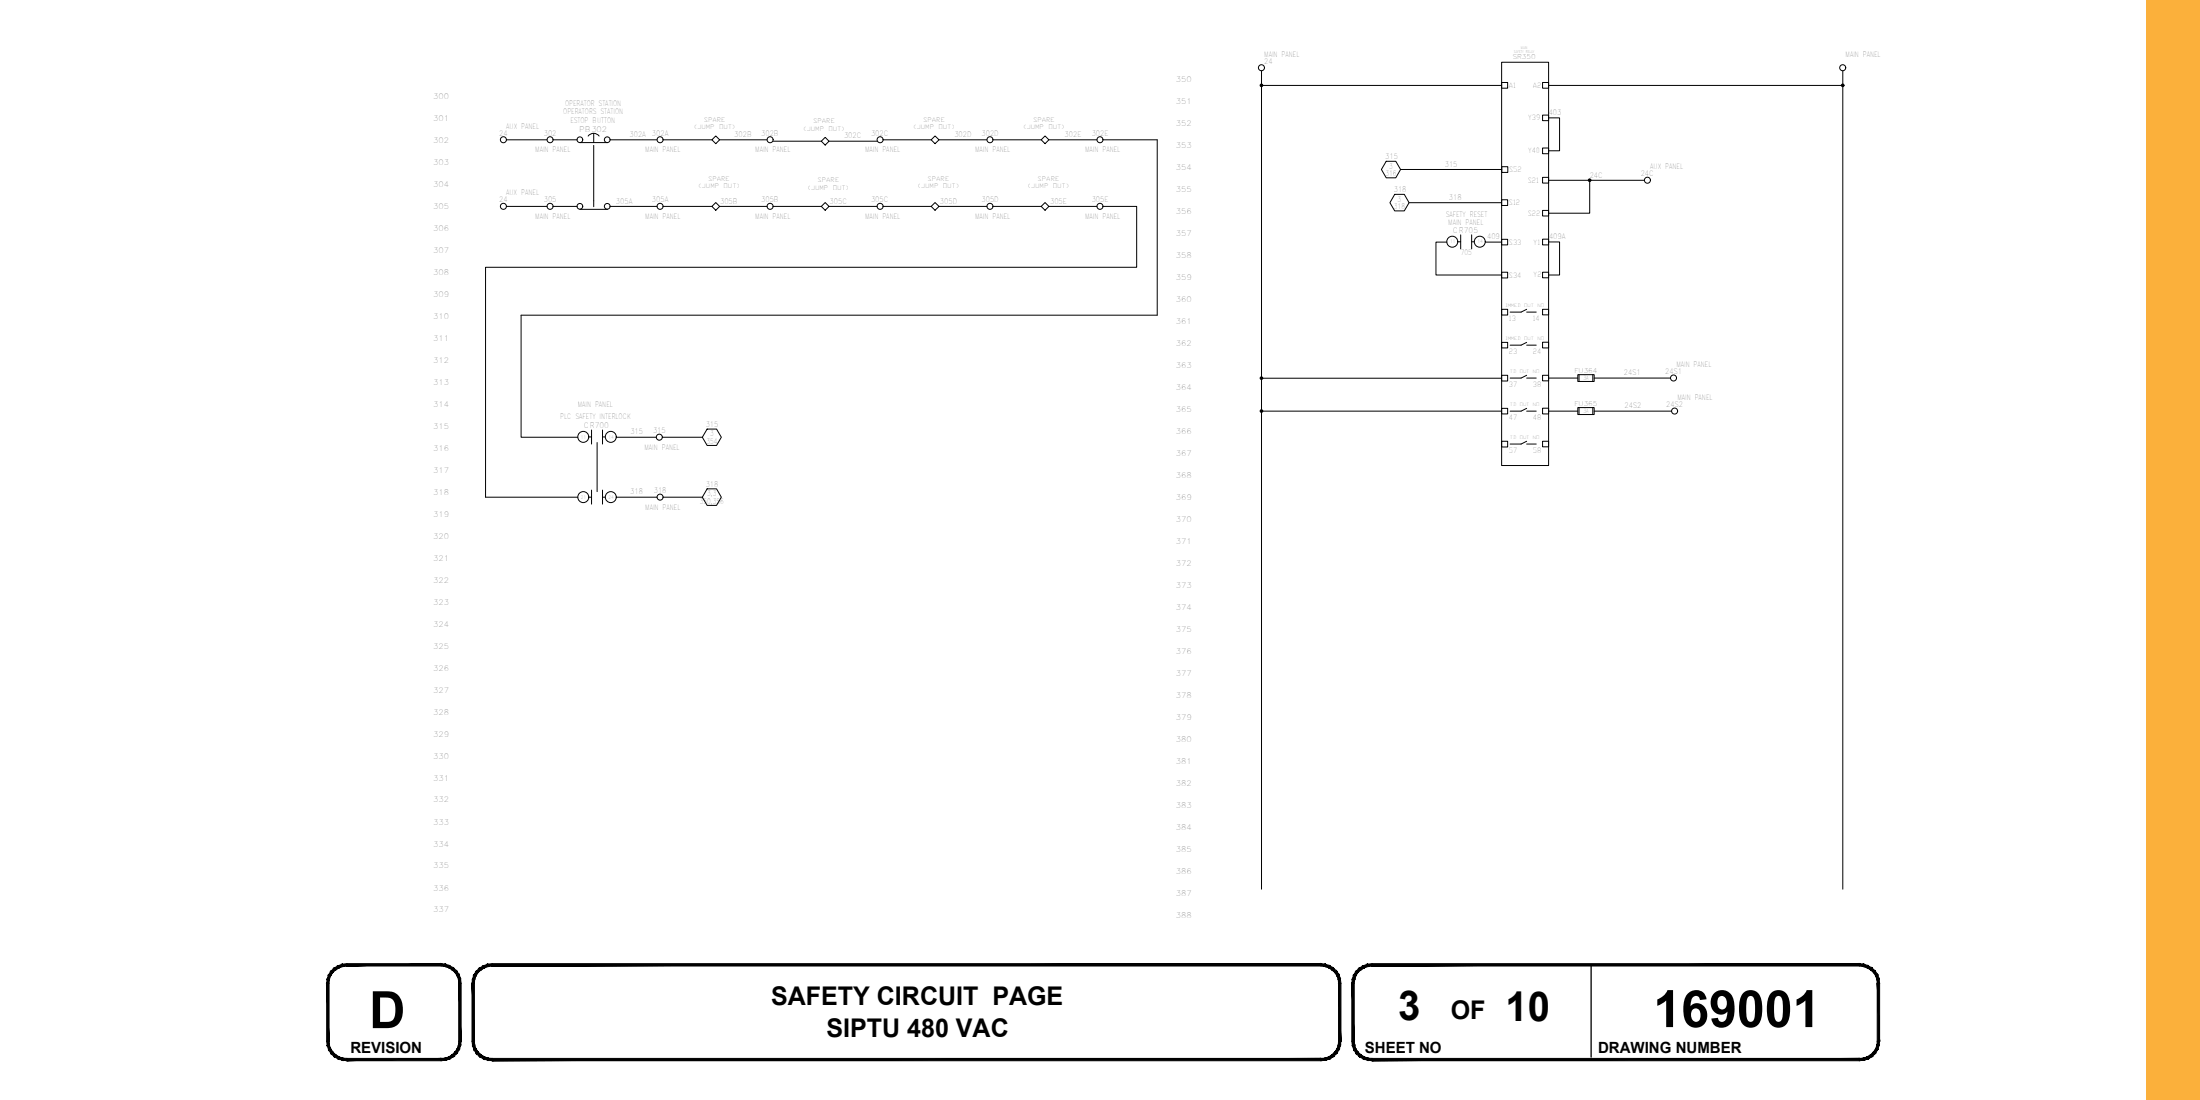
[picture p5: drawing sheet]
<svg xmlns="http://www.w3.org/2000/svg" width="432mm" height="216mm" viewBox="0 0 432 216" stroke-linecap="round" stroke-linejoin="round" font-family="sans-serif">
<!-- layer: Layer 1 -->
<path d="M421.2 0h10.6v215.9h-10.6z" fill="#fbb03b"/>
<g fill="none" stroke="#000" stroke-width=".2">
<path d="M247.6 13.9v160.6M247.6 16.8h47.1M294.7 16.2h1.2v1.1h-1.2zM294.7 12.2h9.2v79.2h-9.2zM302.8 16.2h1.1v1.1h-1.1zM303.9 16.8h57.8M361.7 13.9v160.6M99.4 27.4h8M108.6 27.4h4.7M113.8 28h5.4M115.4 26.7a1.35 1.35 0 0 1 2.2 0M116.5 26.2v1.8"/>
<path d="M116.5 28.5v12.1M119.8 27.4h9.2M130.2 27.4h9.5M139.7 27.4l.8-.7 .7 .7-.7 .8zM141.2 27.4h9.4M151.8 27.7h9.4M161.2 27.7l.8-.7 .7 .7-.7 .8zM162.7 27.7h9.4M173.3 27.4h9.5M182.8 27.4l.7-.7 .8 .7-.8 .8zM184.3 27.4h9.4M194.9 27.4h9.5"/>
<path d="M204.4 27.4l.7-.7 .8 .7-.8 .8zM205.9 27.4h9.4M216.5 27.4h10.6v34.5h-124.8v23.9h11.1M272.1 31.7h1.9l.9 1.6-.9 1.6h-1.9l-1-1.6zM273.7 38.1h1.9l1 1.7-1 1.6h-1.9l-.9-1.6zM274.9 33.3h19.9M276.6 39.8h18.1M294.7 39.2h1.2v1.1h-1.2zM294.8 32.7h1.1v1.1h-1.1zM302.8 22.6h1.1v1.1h-1.1zM302.8 29h1.1v1.2h-1.1zM302.8 34.8h1.1v1.1h-1.1z"/>
<path d="M303.9 23.1h2.2v6.5h-2.2M303.9 35.4h18.9M312 35.4v6.4h-8.1M99.4 40.5h8M108.6 40.5h4.7M113.8 41.1h5.4M119.8 40.5h9.2M130.2 40.5h9.5M139.7 40.5l.8-.7 .7 .7-.7 .8zM141.2 40.5h9.4M151.8 40.5h9.4M161.2 40.5l.8-.7 .7 .7-.7 .8z"/>
<path d="M162.7 40.5h9.4M173.3 40.5h9.5M182.8 40.5l.7-.7 .8 .7-.8 .8zM184.3 40.5h9.4M194.9 40.5h9.5M204.4 40.5l.7-.7 .8 .7-.8 .8zM205.9 40.5h9.4M216.5 40.5h6.6v12h-127.8v45.1h18.1M284 47.5h-2.2v6.5h12.9M286.1 47.5h.6M286.7 46.1v2.8M288.8 46.1v2.8"/>
<path d="M288.8 47.5h.6M291.5 47.5h3.2M294.7 47h1.2v1.1h-1.2zM294.7 53.4h1.2v1.2h-1.2zM302.8 41.3h1.1v1.1h-1.1zM302.8 46.9h1.1v1.2h-1.1zM302.8 53.4h1.1v1.1h-1.1zM303.9 47.5h2.2v6.5h-2.2M247.6 74.2h47.1M294.7 60.7h1.2v1.1h-1.2zM294.7 67.2h1.2v1.1h-1.2zM294.7 73.7h1.2v1.1h-1.2z"/>
<path d="M299.6 74.2h1.9M299.6 67.7h1.9M299.6 61.3h1.9M299.6 73.7l-1 .5h-2.2M299.6 67.2l-1 .5h-2.2M299.6 60.7l-1 .6h-2.2M302.8 60.7h1.1v1.1h-1.1zM302.8 67.2h1.1v1.1h-1.1zM302.8 73.7h1.1v1.1h-1.1zM303.9 74.2h5.8M309.7 73.5h3.2v1.4h-3.2zM309.7 80h3.2v1.4h-3.2z"/>
<path d="M309.9 73.5v1.4M309.9 80v1.4M312.6 73.5v1.4M312.6 80v1.4M312.9 74.2h15M115.6 97.6h.5M115.6 85.8h.5M116.1 84.4v2.8M116.1 96.2v2.8M117.2 86.9v9.6M118.3 84.4v2.8M118.3 96.2v2.8"/>
<path d="M118.3 97.6h.5M118.3 85.8h.5M121 97.6h8M121 85.8h7.8M130 85.8h7.9M130.2 97.6h7.7M138.8 84.2h1.8l1 1.6-1 1.6h-1.8l-1-1.6zM138.8 95.9h1.8l1 1.7-1 1.6h-1.8l-1-1.6zM247.6 80.7h47.1M294.7 80.1h1.2v1.1h-1.2zM294.7 86.6h1.2v1.1h-1.2zM299.6 80.7h1.9"/>
<path d="M299.6 87.2h1.9M299.6 80.1l-1 .6h-2.2M299.6 86.6l-1 .6h-2.2M302.8 80.1h1.1v1.1h-1.1zM302.8 86.6h1.1v1.1h-1.1zM303.9 80.7h5.8M312.9 80.7h15.2M64.1 193h.5v11.4zM64.1 193l.5 11.4h-.5zM64.2 192.1l.7-.6-.3 .7zM64.2 192.1l.4 .1-.5 .8zM64.5 191.3l.8-.4-.4 .6z"/>
<path d="M64.5 191.3l.4 .2-.7 .6zM64.6 192.2v.8h-.5zM65 190.6l.6-.6 .3 .4zM65 190.6l.9-.2-.6 .5zM65 190.6l.3 .3-.8 .4zM65.6 190l.8-.4 .2 .4zM65.6 190h1l-.7 .4zM66.4 189.6l.8-.4 .1 .5zM66.4 189.6l.9 .1-.7 .3zM67.2 189.2l.9-.1v.5zM67.2 189.2l.9 .4-.8 .1zM68.1 189.6l18.5-.5v.5z"/>
<path d="M68.1 189.1h18.5l-18.5 .5zM86.6 189.1l.9 .1-.1 .5zM86.6 189.1l.8 .6-.8-.1zM87.5 189.2l.8 .4-.2 .4zM87.5 189.2l.6 .8-.7-.3zM88.3 189.6l.7 .4-.3 .4zM88.3 189.6l.4 .8-.6-.4zM89 190l.7 .6-.4 .3zM89 190l.3 .9-.6-.5zM89.3 190.9l.4-.3v.9zM89.7 190.6l.4 .7-.4 .2zM89.7 191.5l.4-.2-.1 .9z"/>
<path d="M90 192.2l.4-.1-.4 .9zM90 193h.5v11.4zM90 193l.5 11.4h-.5zM90.1 191.3l.3 .8-.4 .1zM90.4 192.1l.1 .9h-.5zM92.6 193h.5v11.4zM92.6 193l.5 11.4h-.5zM92.7 192.1l.7-.6-.2 .7zM92.7 192.1l.5 .1-.6 .8zM93 191.3l.8-.4-.4 .6zM93 191.3l.4 .2-.7 .6zM93.2 192.2l-.1 .8h-.5z"/>
<path d="M93.5 190.6l.6-.6 .3 .4zM93.5 190.6l.9-.2-.6 .5zM93.5 190.6l.3 .3-.8 .4zM94.1 190l.8-.4 .2 .4zM94.1 190h1l-.7 .4zM94.9 189.6l.8-.4 .1 .5zM94.9 189.6l.9 .1-.7 .3zM95.7 189.2l.9-.1v.5zM95.7 189.2l.9 .4-.8 .1zM96.6 189.6l162.7-.5v.5zM96.6 189.1h162.7l-162.7 .5zM259.3 189.1l.9 .1-.1 .5z"/>
<path d="M259.3 189.1l.8 .6-.8-.1zM260.2 189.2l.8 .4-.2 .4zM260.2 189.2l.6 .8-.7-.3zM261 189.6l.7 .4-.3 .4zM261 189.6l.4 .8-.6-.4zM261.7 190l.7 .6-.4 .3zM261.7 190l.3 .9-.6-.5zM262 190.9l.4-.3v.9zM262.4 190.6l.4 .7-.4 .2zM262.4 191.5l.4-.2-.1 .9zM262.7 192.2l.4-.1-.4 .9zM262.7 193h.5v11.4z"/>
<path d="M262.7 193l.5 11.4h-.5zM262.8 191.3l.3 .8-.4 .1zM263.1 192.1l.1 .9h-.5zM265.3 193h.5v11.4zM265.3 193l.5 11.4h-.5zM265.4 192.1l.7-.6-.2 .7zM265.4 192.1l.5 .1-.6 .8zM265.7 191.3l.8-.4-.4 .6zM265.7 191.3l.4 .2-.7 .6zM265.9 192.2l-.1 .8h-.5zM266.2 190.6l.6-.6 .3 .4zM266.2 190.6l.9-.2-.6 .5z"/>
<path d="M266.2 190.6l.3 .3-.8 .4zM266.8 190l.8-.4 .2 .4zM266.8 190h1l-.7 .4zM267.6 189.6l.8-.4 .1 .5zM267.6 189.6l.9 .1-.7 .3zM268.4 189.2l.9-.1v.5zM268.4 189.2l.9 .4-.8 .1zM269.3 189.6l95.7-.5v.5zM269.3 189.1h95.7l-95.7 .5zM365 189.1l.8 .1-.1 .5zM365 189.1l.7 .6-.7-.1zM365.8 189.2l.9 .4-.2 .4z"/>
<path d="M365.8 189.2l.7 .8-.8-.3zM366.7 189.6l.8 .4-.4 .4zM366.7 189.6l.4 .8-.6-.4zM367.5 190l.6 .6-.4 .3zM367.5 190l.2 .9-.6-.5zM367.7 190.9l.4-.3v.9zM368.1 190.6l.5 .7-.5 .2zM368.1 191.5l.5-.2-.2 .9zM368.4 192.2l.4-.1-.4 .9zM368.4 193h.5v11.4zM368.4 193l.5 11.4h-.5zM368.6 191.3l.2 .8-.4 .1z"/>
<path d="M368.8 192.1l.1 .9h-.5zM64.1 204.4h.5l-.4 .8zM64.2 205.2l.4-.1-.1 .9zM64.5 206l.4-.1 .1 .9zM64.6 204.4v.7l-.4 .1zM64.6 205.1l.3 .8-.4 .1zM64.9 205.9l.4 .6-.3 .3zM65 206.8l.3-.3 .3 .9zM65.3 206.5l.6 .5-.3 .4zM65.9 207l.5 .8-.8-.4zM65.9 207l.7 .4-.2 .4zM66.6 207.4l.6 .7-.8-.3z"/>
<path d="M66.6 207.4l.7 .3-.1 .4zM67.3 207.7l.8 .5-.9-.1zM67.3 207.7h.8v.5zM68.1 208.2l18.5-.5v.5zM68.1 207.7h18.5l-18.5 .5zM86.6 207.7l.9 .4-.9 .1zM86.6 207.7h.8l.1 .4zM87.4 207.7l.9 .1-.8 .3zM87.4 207.7l.7-.3 .2 .4zM88.1 207.4h.9l-.7 .4zM88.1 207.4l.6-.4 .3 .4zM88.7 207l1-.2-.7 .6z"/>
<path d="M88.7 207l.6-.5 .4 .3zM89.3 206.5l.8-.5-.4 .8zM89.7 205.9l.4 .1-.8 .5zM89.7 205.9l.7-.7-.3 .8zM90 205.1l.4 .1-.7 .7zM90 204.4h.5l-.5 .7zM90.5 204.4l-.1 .8-.4-.1zM92.6 204.4h.5l-.4 .8zM92.7 205.2l.5-.1-.2 .9zM93 206l.4-.1 .1 .9zM93.1 204.4l.1 .7-.5 .1zM93.2 205.1l.2 .8-.4 .1z"/>
<path d="M93.4 205.9l.4 .6-.3 .3zM93.5 206.8l.3-.3 .3 .9zM93.8 206.5l.6 .5-.3 .4zM94.4 207l.5 .8-.8-.4zM94.4 207l.7 .4-.2 .4zM95.1 207.4l.6 .7-.8-.3zM95.1 207.4l.7 .3-.1 .4zM95.8 207.7l.8 .5-.9-.1zM95.8 207.7h.8v.5zM96.6 208.2l162.7-.5v.5zM96.6 207.7h162.7l-162.7 .5zM259.3 207.7l.9 .4-.9 .1z"/>
<path d="M259.3 207.7h.8l.1 .4zM260.1 207.7l.9 .1-.8 .3zM260.1 207.7l.7-.3 .2 .4zM260.8 207.4h.9l-.7 .4zM260.8 207.4l.6-.4 .3 .4zM261.4 207l1-.2-.7 .6zM261.4 207l.6-.5 .4 .3zM262 206.5l.8-.5-.4 .8zM262.4 205.9l.4 .1-.8 .5zM262.4 205.9l.7-.7-.3 .8zM262.7 205.1l.4 .1-.7 .7zM262.7 204.4h.5l-.5 .7z"/>
<path d="M263.2 204.4l-.1 .8-.4-.1zM265.3 204.4h.5l-.4 .8zM265.4 205.2l.5-.1-.2 .9zM265.7 206l.4-.1 .1 .9zM265.8 204.4l.1 .7-.5 .1zM265.9 205.1l.2 .8-.4 .1zM266.1 205.9l.4 .6-.3 .3zM266.2 206.8l.3-.3 .3 .9zM266.5 206.5l.6 .5-.3 .4zM267.1 207l.5 .8-.8-.4zM267.1 207l.7 .4-.2 .4zM267.8 207.4l.6 .7-.8-.3z"/>
<path d="M267.8 207.4l.7 .3-.1 .4zM268.5 207.7l.8 .5-.9-.1zM268.5 207.7h.8v.5zM269.3 208.2l95.7-.5v.5zM269.3 207.7h95.7l-95.7 .5zM365 207.7l.8 .4-.8 .1zM365 207.7h.7l.1 .4zM365.7 207.7l1 .1-.9 .3zM365.7 207.7l.8-.3 .2 .4zM366.5 207.4h1l-.8 .4zM366.5 207.4l.6-.4 .4 .4zM367.1 207l1-.2-.6 .6z"/>
<path d="M367.1 207l.6-.5 .4 .3zM367.7 206.5l.9-.5-.5 .8zM368.1 205.9l.5 .1-.9 .5zM368.1 205.9l.7-.7-.2 .8zM368.4 205.1l.4 .1-.7 .7zM368.4 204.4h.5l-.5 .7zM368.9 204.4l-.1 .8-.4-.1z"/>
<circle cx="247.6" cy="16.8" r=".26"/>
<circle cx="247.6" cy="16.8" r=".17"/>
<circle cx="247.6" cy="16.8" r=".08"/>
<circle cx="247.6" cy="13.3" r=".59"/>
<circle cx="361.7" cy="16.8" r=".26"/>
<circle cx="361.7" cy="16.8" r=".17"/>
<circle cx="361.7" cy="16.8" r=".08"/>
<circle cx="361.7" cy="13.3" r=".59"/>
<circle cx="98.8" cy="27.4" r=".59"/>
<circle cx="108" cy="27.4" r=".59"/>
<circle cx="113.8" cy="27.4" r=".56"/>
<circle cx="119.2" cy="27.4" r=".56"/>
<circle cx="129.6" cy="27.4" r=".59"/>
<circle cx="151.1" cy="27.4" r=".59"/>
<circle cx="172.7" cy="27.4" r=".59"/>
<circle cx="194.3" cy="27.4" r=".59"/>
<circle cx="215.9" cy="27.4" r=".59"/>
<circle cx="312" cy="35.4" r=".26"/>
<circle cx="312" cy="35.4" r=".08"/>
<circle cx="312" cy="35.4" r=".17"/>
<circle cx="323.3" cy="35.4" r=".59"/>
<circle cx="98.8" cy="40.5" r=".59"/>
<circle cx="108" cy="40.5" r=".59"/>
<circle cx="113.8" cy="40.5" r=".56"/>
<circle cx="119.2" cy="40.5" r=".56"/>
<circle cx="129.6" cy="40.5" r=".59"/>
<circle cx="151.1" cy="40.5" r=".59"/>
<circle cx="172.7" cy="40.5" r=".59"/>
<circle cx="194.3" cy="40.5" r=".59"/>
<circle cx="215.9" cy="40.5" r=".59"/>
<circle cx="285" cy="47.4" r="1.08"/>
<circle cx="290.4" cy="47.4" r="1.08"/>
<circle cx="247.6" cy="74.2" r=".26"/>
<circle cx="247.6" cy="74.2" r=".17"/>
<circle cx="247.6" cy="74.2" r=".08"/>
<circle cx="328.5" cy="74.2" r=".59"/>
<circle cx="114.5" cy="97.6" r="1.08"/>
<circle cx="114.5" cy="85.7" r="1.08"/>
<circle cx="119.9" cy="97.6" r="1.08"/>
<circle cx="119.9" cy="85.7" r="1.08"/>
<circle cx="129.4" cy="85.8" r=".59"/>
<circle cx="129.6" cy="97.6" r=".59"/>
<circle cx="247.6" cy="80.7" r=".26"/>
<circle cx="247.6" cy="80.7" r=".17"/>
<circle cx="247.6" cy="80.7" r=".08"/>
<circle cx="328.7" cy="80.7" r=".59"/>
</g>
<g fill="#000">
<path d="M64.1 193l.5 11.4v-11.4zM64.1 193l.5 11.4h-.5z"/>
<path d="M67.2 189.2l.9-.1v.5zM67.2 189.2l.1 .5 .8-.1zM66.4 189.6l.8-.4 .1 .5zM66.4 189.6l.2 .4 .7-.3zM65.6 190l.8-.4 .2 .4zM65.6 190l.3 .4 .7-.4zM65 190.6l.6-.6 .3 .4zM65 190.6l.3 .3 .6-.5zM65 190.6l.3 .3-.8 .4zM64.5 191.3l.4 .2 .4-.6zM64.5 191.3l.4 .2-.7 .6zM64.2 192.1l.4 .1 .3-.7zM64.2 192.1l.4 .1-.5 .8zM64.6 192.2l-.5 .8h.5z"/>
<path d="M68.1 189.6h18.5v-.5zM68.1 189.1h18.5l-18.5 .5z"/>
<path d="M90.4 192.1l.1 .9h-.5zM90 192.2v.8l.4-.9zM90.1 191.3l.3 .8-.4 .1zM89.7 191.5l.3 .7 .1-.9zM89.7 190.6l.4 .7-.4 .2zM89.3 190.9l.4 .6v-.9zM89 190l.7 .6-.4 .3zM89 190l-.3 .4 .6 .5zM88.3 189.6l.7 .4-.3 .4zM88.3 189.6l-.2 .4 .6 .4zM87.5 189.2l.8 .4-.2 .4zM87.5 189.2l-.1 .5 .7 .3zM86.6 189.1l.9 .1-.1 .5zM86.6 189.1v.5l.8 .1z"/>
<path d="M90 193l.5 11.4v-11.4zM90 193l.5 11.4h-.5z"/>
<path d="M92.6 193l.5 11.4v-11.4zM92.6 193l.5 11.4h-.5z"/>
<path d="M95.7 189.2l.9-.1v.5zM95.7 189.2l.1 .5 .8-.1zM94.9 189.6l.8-.4 .1 .5zM94.9 189.6l.2 .4 .7-.3zM94.1 190l.8-.4 .2 .4zM94.1 190l.3 .4 .7-.4zM93.5 190.6l.6-.6 .3 .4zM93.5 190.6l.3 .3 .6-.5zM93.5 190.6l.3 .3-.8 .4zM93 191.3l.4 .2 .4-.6zM93 191.3l.4 .2-.7 .6zM92.7 192.1l.5 .1 .2-.7zM92.7 192.1l.5 .1-.6 .8zM93.2 192.2l-.6 .8h.5z"/>
<path d="M96.6 189.6h162.7v-.5zM96.6 189.1h162.7l-162.7 .5z"/>
<path d="M263.1 192.1l.1 .9h-.5zM262.7 192.2v.8l.4-.9zM262.8 191.3l.3 .8-.4 .1zM262.4 191.5l.3 .7 .1-.9zM262.4 190.6l.4 .7-.4 .2zM262 190.9l.4 .6v-.9zM261.7 190l.7 .6-.4 .3zM261.7 190l-.3 .4 .6 .5zM261 189.6l.7 .4-.3 .4zM261 189.6l-.2 .4 .6 .4zM260.2 189.2l.8 .4-.2 .4zM260.2 189.2l-.1 .5 .7 .3zM259.3 189.1l.9 .1-.1 .5zM259.3 189.1v.5l.8 .1z"/>
<path d="M262.7 193l.5 11.4v-11.4zM262.7 193l.5 11.4h-.5z"/>
<path d="M265.3 193l.5 11.4v-11.4zM265.3 193l.5 11.4h-.5z"/>
<path d="M268.4 189.2l.9-.1v.5zM268.4 189.2l.1 .5 .8-.1zM267.6 189.6l.8-.4 .1 .5zM267.6 189.6l.2 .4 .7-.3zM266.8 190l.8-.4 .2 .4zM266.8 190l.3 .4 .7-.4zM266.2 190.6l.6-.6 .3 .4zM266.2 190.6l.3 .3 .6-.5zM266.2 190.6l.3 .3-.8 .4zM265.7 191.3l.4 .2 .4-.6zM265.7 191.3l.4 .2-.7 .6zM265.4 192.1l.5 .1 .2-.7zM265.4 192.1l.5 .1-.6 .8zM265.9 192.2l-.6 .8h.5z"/>
<path d="M269.3 189.6h95.7v-.5zM269.3 189.1h95.7l-95.7 .5z"/>
<path d="M368.8 192.1l.1 .9h-.5zM368.4 192.2v.8l.4-.9zM368.6 191.3l.2 .8-.4 .1zM368.1 191.5l.3 .7 .2-.9zM368.1 190.6l.5 .7-.5 .2zM367.7 190.9l.4 .6v-.9zM367.5 190l.6 .6-.4 .3zM367.5 190l-.4 .4 .6 .5zM366.7 189.6l.8 .4-.4 .4zM366.7 189.6l-.2 .4 .6 .4zM365.8 189.2l.9 .4-.2 .4zM365.8 189.2l-.1 .5 .8 .3zM365 189.1l.8 .1-.1 .5zM365 189.1v.5l.7 .1z"/>
<path d="M368.4 193l.5 11.4v-11.4zM368.4 193l.5 11.4h-.5z"/>
<path d="M64.1 204.4h.5l-.4 .8zM64.6 204.4l-.4 .8 .4-.1zM64.2 205.2l.4-.1-.1 .9zM64.6 205.1l-.1 .9 .4-.1zM64.5 206l.4-.1 .1 .9zM64.9 205.9l.1 .9 .3-.3zM65 206.8l.3-.3 .3 .9zM65.3 206.5l.3 .9 .3-.4zM65.9 207l.5 .8-.8-.4zM65.9 207l.5 .8 .2-.4zM66.6 207.4l.6 .7-.8-.3zM66.6 207.4l.6 .7 .1-.4zM67.3 207.7l.8 .5-.9-.1zM67.3 207.7l.8 .5v-.5z"/>
<path d="M86.6 207.7l.9 .4-.9 .1zM86.6 207.7l.9 .4-.1-.4zM87.4 207.7l.9 .1-.8 .3zM87.4 207.7l.9 .1-.2-.4zM88.1 207.4h.9l-.7 .4zM88.1 207.4h.9l-.3-.4zM88.7 207l1-.2-.7 .6zM88.7 207l1-.2-.4-.3zM89.3 206.5l.8-.5-.4 .8zM89.7 205.9l-.4 .6 .8-.5zM89.7 205.9l.7-.7-.3 .8zM90 205.1l-.3 .8 .7-.7zM90.5 204.4l-.1 .8-.4-.1zM90 204.4v.7l.5-.7z"/>
<path d="M68.1 208.2h18.5v-.5zM68.1 207.7h18.5l-18.5 .5z"/>
<path d="M92.6 204.4h.5l-.4 .8zM93.1 204.4l-.4 .8 .5-.1zM92.7 205.2l.5-.1-.2 .9zM93.2 205.1l-.2 .9 .4-.1zM93 206l.4-.1 .1 .9zM93.4 205.9l.1 .9 .3-.3zM93.5 206.8l.3-.3 .3 .9zM93.8 206.5l.3 .9 .3-.4zM94.4 207l.5 .8-.8-.4zM94.4 207l.5 .8 .2-.4zM95.1 207.4l.6 .7-.8-.3zM95.1 207.4l.6 .7 .1-.4zM95.8 207.7l.8 .5-.9-.1zM95.8 207.7l.8 .5v-.5z"/>
<path d="M259.3 207.7l.9 .4-.9 .1zM259.3 207.7l.9 .4-.1-.4zM260.1 207.7l.9 .1-.8 .3zM260.1 207.7l.9 .1-.2-.4zM260.8 207.4h.9l-.7 .4zM260.8 207.4h.9l-.3-.4zM261.4 207l1-.2-.7 .6zM261.4 207l1-.2-.4-.3zM262 206.5l.8-.5-.4 .8zM262.4 205.9l-.4 .6 .8-.5zM262.4 205.9l.7-.7-.3 .8zM262.7 205.1l-.3 .8 .7-.7zM263.2 204.4l-.1 .8-.4-.1zM262.7 204.4v.7l.5-.7z"/>
<path d="M96.6 208.2h162.7v-.5zM96.6 207.7h162.7l-162.7 .5z"/>
<path d="M265.3 204.4h.5l-.4 .8zM265.8 204.4l-.4 .8 .5-.1zM265.4 205.2l.5-.1-.2 .9zM265.9 205.1l-.2 .9 .4-.1zM265.7 206l.4-.1 .1 .9zM266.1 205.9l.1 .9 .3-.3zM266.2 206.8l.3-.3 .3 .9zM266.5 206.5l.3 .9 .3-.4zM267.1 207l.5 .8-.8-.4zM267.1 207l.5 .8 .2-.4zM267.8 207.4l.6 .7-.8-.3zM267.8 207.4l.6 .7 .1-.4zM268.5 207.7l.8 .5-.9-.1zM268.5 207.7l.8 .5v-.5z"/>
<path d="M365 207.7l.8 .4-.8 .1zM365 207.7l.8 .4-.1-.4zM365.7 207.7l1 .1-.9 .3zM365.7 207.7l1 .1-.2-.4zM366.5 207.4h1l-.8 .4zM366.5 207.4h1l-.4-.4zM367.1 207l1-.2-.6 .6zM367.1 207l1-.2-.4-.3zM367.7 206.5l.9-.5-.5 .8zM368.1 205.9l-.4 .6 .9-.5zM368.1 205.9l.7-.7-.2 .8zM368.4 205.1l-.3 .8 .7-.7zM368.9 204.4l-.1 .8-.4-.1zM368.4 204.4v.7l.5-.7z"/>
<path d="M269.3 208.2h95.7v-.5zM269.3 207.7h95.7l-95.7 .5z"/>
</g>
<path d="M312.3 189.4v18.1" fill="none" stroke="#000" stroke-width=".25"/>
<g font-size="10.1">
<text x="72.5" y="201.8">D</text>
<text x="324.5" y="201.6">169001</text>
</g>
<g font-size="8.1">
<text x="274.4" y="200.2">3</text>
<text x="295.5" y="200.4">10</text>
</g>
<g font-size="5.1">
<text x="151.4" y="197.2">SAFETY CIRCUIT PAGE</text>
<text x="162.2" y="203.5">SIPTU 480 VAC</text>
<text x="284.7" y="200.1">OF</text>
</g>
<g font-size="3">
<text x="68.8" y="206.7">REVISION</text>
<text x="267.9" y="206.6">SHEET NO</text>
<text x="313.7" y="206.7">DRAWING NUMBER</text>
</g>
<g font-size="1.5">
<text x="248.1" y="11.2">MAIN PANEL</text>
<text x="362.2" y="11.2">MAIN PANEL</text>
<text x="230.8" y="16.2">350</text>
<text x="248.1" y="12.5">24</text>
<text x="85.1" y="19.4">300</text>
<text x="85.1" y="23.7">301</text>
<text x="110.6" y="22.3">OPERATORS STATION</text>
<text x="110.9" y="20.7">OPERATOR STATION</text>
<text x="230.8" y="20.5">351</text>
<text x="304" y="22.6">403</text>
<text x="85.1" y="28">302</text>
<text x="98" y="26.6">24</text>
<text x="99.4" y="25.3">AUX PANEL</text>
<text x="105.1" y="29.9">MAIN PANEL</text>
<text x="106.7" y="26.6">302</text>
<text x="111.9" y="24">ESTOP BUTTON</text>
<text x="113.7" y="25.8">PB302</text>
<text x="123.6" y="26.9">302A</text>
<text x="126.7" y="29.9">MAIN PANEL</text>
<text x="128" y="26.6">302A</text>
<text x="144.1" y="26.9">302B</text>
<text x="148.3" y="29.9">MAIN PANEL</text>
<text x="149.4" y="26.6">302B</text>
<text x="165.7" y="27.2">302C</text>
<text x="169.8" y="29.9">MAIN PANEL</text>
<text x="171" y="26.6">302C</text>
<text x="187.3" y="26.9">302D</text>
<text x="191.4" y="29.9">MAIN PANEL</text>
<text x="192.6" y="26.6">302D</text>
<text x="209" y="26.9">302E</text>
<text x="213" y="29.9">MAIN PANEL</text>
<text x="214.3" y="26.6">302E</text>
<text x="230.8" y="24.8">352</text>
<text x="230.8" y="29.1">353</text>
<text x="85.1" y="32.4">303</text>
<text x="230.8" y="33.4">354</text>
<text x="271.9" y="31.2">315</text>
<text x="271.9" y="34.5">316</text>
<text x="283.6" y="32.7">315</text>
<text x="312" y="34.8">24C</text>
<text x="322" y="34.6">24C</text>
<text x="323.9" y="33.2">AUX PANEL</text>
<text x="85.1" y="36.7">304</text>
<text x="85.1" y="41">305</text>
<text x="98" y="39.7">24</text>
<text x="99.4" y="38.4">AUX PANEL</text>
<text x="106.7" y="39.7">305</text>
<text x="120.9" y="40">305A</text>
<text x="128" y="39.7">305A</text>
<text x="141.3" y="40">305B</text>
<text x="149.4" y="39.7">305B</text>
<text x="162.8" y="40">305C</text>
<text x="171" y="39.7">305C</text>
<text x="184.5" y="40">305D</text>
<text x="192.6" y="39.7">305D</text>
<text x="206.1" y="40">305E</text>
<text x="214.3" y="39.7">305E</text>
<text x="230.8" y="37.7">355</text>
<text x="273.6" y="37.7">318</text>
<text x="273.6" y="41">318</text>
<text x="274.3" y="39.6">3</text>
<text x="284.4" y="39.2">318</text>
<text x="85.1" y="45.3">306</text>
<text x="105.1" y="42.9">MAIN PANEL</text>
<text x="126.7" y="42.9">MAIN PANEL</text>
<text x="148.3" y="42.9">MAIN PANEL</text>
<text x="169.8" y="42.9">MAIN PANEL</text>
<text x="191.4" y="42.9">MAIN PANEL</text>
<text x="213" y="42.9">MAIN PANEL</text>
<text x="230.8" y="42.1">356</text>
<text x="230.8" y="46.4">357</text>
<text x="283.8" y="42.6">SAFETY RESET</text>
<text x="284.3" y="44.1">MAIN PANEL</text>
<text x="285.2" y="45.7">CR705</text>
<text x="291.9" y="47">409</text>
<text x="304" y="47">409A</text>
<text x="85.1" y="49.6">307</text>
<text x="85.1" y="53.9">308</text>
<text x="230.8" y="50.7">358</text>
<text x="286.7" y="50.1">705</text>
<text x="85.1" y="58.3">309</text>
<text x="230.8" y="55">359</text>
<text x="230.8" y="59.3">360</text>
<text x="85.1" y="62.6">310</text>
<text x="230.8" y="63.6">361</text>
<text x="85.1" y="66.9">311</text>
<text x="85.1" y="71.2">312</text>
<text x="230.8" y="68">362</text>
<text x="85.1" y="75.5">313</text>
<text x="230.8" y="72.3">363</text>
<text x="230.8" y="76.6">364</text>
<text x="318.7" y="73.7">24S1</text>
<text x="326.8" y="73.4">24S1</text>
<text x="329" y="72.1">MAIN PANEL</text>
<text x="85.1" y="79.8">314</text>
<text x="109.9" y="82.3">PLC SAFETY INTERLOCK</text>
<text x="113.4" y="80">MAIN PANEL</text>
<text x="114.6" y="84">CR700</text>
<text x="138.5" y="83.8">315</text>
<text x="230.8" y="80.9">365</text>
<text x="318.8" y="80.1">24S2</text>
<text x="327" y="79.9">24S2</text>
<text x="329.2" y="78.5">MAIN PANEL</text>
<text x="85.1" y="84.1">315</text>
<text x="85.1" y="88.5">316</text>
<text x="123.7" y="85.3">315</text>
<text x="126.5" y="88.3">MAIN PANEL</text>
<text x="128.2" y="85">315</text>
<text x="138.6" y="87.1">354</text>
<text x="139.4" y="85.7">3</text>
<text x="230.8" y="85.2">366</text>
<text x="230.8" y="89.5">367</text>
<text x="85.1" y="92.8">317</text>
<text x="138.5" y="95.5">318</text>
<text x="230.8" y="93.9">368</text>
<text x="85.1" y="97.1">318</text>
<text x="85.1" y="101.4">319</text>
<text x="123.7" y="97">318</text>
<text x="126.7" y="100">MAIN PANEL</text>
<text x="128.3" y="96.8">318</text>
<text x="137.4" y="98.8">350,356</text>
<text x="138.8" y="97.4">3,3</text>
<text x="230.8" y="98.2">369</text>
<text x="85.1" y="105.7">320</text>
<text x="230.8" y="102.5">370</text>
<text x="230.8" y="106.8">371</text>
<text x="85.1" y="110">321</text>
<text x="230.8" y="111.1">372</text>
<text x="85.1" y="114.4">322</text>
<text x="85.1" y="118.7">323</text>
<text x="230.8" y="115.4">373</text>
<text x="230.8" y="119.8">374</text>
<text x="85.1" y="123">324</text>
<text x="230.8" y="124.1">375</text>
<text x="85.1" y="127.3">325</text>
<text x="85.1" y="131.6">326</text>
<text x="230.8" y="128.4">376</text>
<text x="85.1" y="135.9">327</text>
<text x="230.8" y="132.7">377</text>
<text x="230.8" y="137">378</text>
<text x="85.1" y="140.3">328</text>
<text x="230.8" y="141.3">379</text>
<text x="85.1" y="144.6">329</text>
<text x="85.1" y="148.9">330</text>
<text x="230.8" y="145.6">380</text>
<text x="230.8" y="150">381</text>
<text x="85.1" y="153.2">331</text>
<text x="230.8" y="154.3">382</text>
<text x="85.1" y="157.5">332</text>
<text x="85.1" y="161.8">333</text>
<text x="230.8" y="158.6">383</text>
<text x="85.1" y="166.1">334</text>
<text x="230.8" y="162.9">384</text>
<text x="230.8" y="167.2">385</text>
<text x="85.1" y="170.5">335</text>
<text x="230.8" y="171.5">386</text>
<text x="85.1" y="174.8">336</text>
<text x="85.1" y="179.1">337</text>
<text x="230.8" y="175.9">387</text>
<text x="230.8" y="180.2">388</text>
</g>
<g font-size="1.4">
<text x="296.2" y="17.3">A1</text>
<text x="300.9" y="17.3">A2</text>
<text x="299.9" y="23.6">Y39</text>
<text x="296.2" y="33.8">S52</text>
<text x="299.9" y="30.1">Y40</text>
<text x="299.9" y="35.9">S21</text>
<text x="296.2" y="40.3">S12</text>
<text x="299.9" y="42.3">S22</text>
<text x="300.9" y="48">Y1</text>
<text x="296.2" y="54.6">S34</text>
<text x="300.9" y="54.5">Y2</text>
<text x="296.2" y="63">13</text>
<text x="300.9" y="63">14</text>
<text x="296.2" y="69.5">23</text>
<text x="300.9" y="69.5">24</text>
<text x="296.2" y="76">37</text>
<text x="300.9" y="76">38</text>
<text x="296.2" y="82.5">47</text>
<text x="300.9" y="82.5">48</text>
<text x="300.9" y="88.9">58</text>
</g>
<g font-size="1.3">
<text x="296.9" y="11.5">SR350</text>
<text x="309" y="73.1">FU364</text>
<text x="309" y="79.6">FU365</text>
</g>
<g font-size="1.2">
<text x="138.1" y="24">SPARE</text>
<text x="181.2" y="24">SPARE</text>
<text x="202.8" y="24">SPARE</text>
<text x="136.2" y="25.4">(JUMP</text>
<text x="141.1" y="25.4">OUT)</text>
<text x="157.7" y="25.7">(JUMP</text>
<text x="159.6" y="24.2">SPARE</text>
<text x="162.6" y="25.7">OUT)</text>
<text x="179.3" y="25.4">(JUMP</text>
<text x="184.2" y="25.4">OUT)</text>
<text x="200.9" y="25.4">(JUMP</text>
<text x="205.8" y="25.4">OUT)</text>
<text x="139" y="35.5">SPARE</text>
<text x="160.4" y="35.8">SPARE</text>
<text x="182" y="35.5">SPARE</text>
<text x="203.6" y="35.5">SPARE</text>
<text x="137.1" y="37">(JUMP</text>
<text x="142" y="37">OUT)</text>
<text x="158.6" y="37.2">(JUMP</text>
<text x="163.5" y="37.2">OUT)</text>
<text x="180.2" y="37">(JUMP</text>
<text x="185" y="37">OUT)</text>
<text x="201.7" y="37">(JUMP</text>
<text x="206.6" y="37">OUT)</text>
</g>
<g font-size="1.1">
<text x="310.8" y="74.6">3A</text>
<text x="310.8" y="81.1">3A</text>
</g>
<g font-size=".9">
<text x="290" y="47.8">14</text>
<text x="295.5" y="60.2">IMMED</text>
<text x="295.5" y="66.7">IMMED</text>
</g>
</svg>
